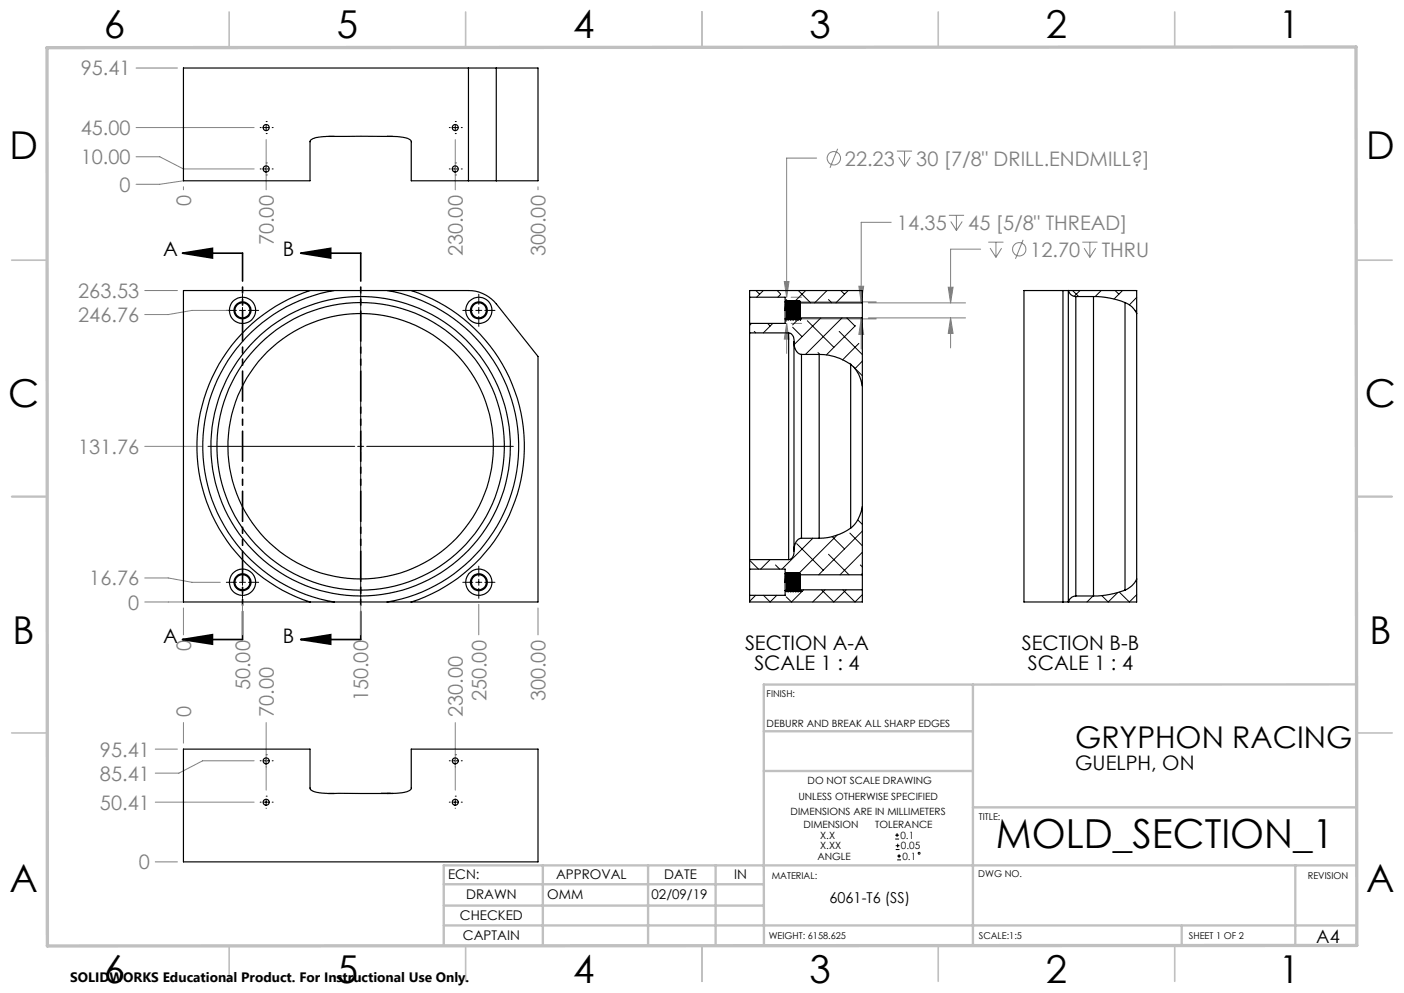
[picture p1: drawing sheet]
<svg xmlns="http://www.w3.org/2000/svg" width="297mm" height="210mm" viewBox="0 0 297 210" stroke-linecap="round" stroke-linejoin="round" font-family="sans-serif">
<g fill="none" stroke="#808080" stroke-width=".21">
<path d="M28.8 14.4h8.7M28.8 33.2h5l5 2.5h15M28.8 27h25M38.8 39.5v.6M38.8 38.2l-5 .8h-5M56.3 29.5v10.6M96.3 29.5v10.6M113.8 39.5v.6M172.8 33.4h-6.4v29.5M177.2 31.5l-1.6 4M189.7 32h3.2M190.1 33.3l1.2 1.9"/>
<path d="M191.3 32v3.2M192.5 33.3l-1.2 1.9M165.9 59.5h1l-.5 3.4zM188.5 47h-6.3v16.8M200.7 45.5h3.2M201.1 46.8l1.2 1.9M202.3 45.5v3.2M203.6 46.8l-1.3 1.9M207.4 52.7h-6.3v11.4M209.1 51.2h3.2M209.4 52.5l1.3 1.9M210.7 51.2v3.2"/>
<path d="M211.9 52.5l-1.2 1.9M216.4 50.7l-1.6 4M229 51.2h3.2M229.3 52.5l1.2 1.9M230.5 51.2v3.2M231.8 52.5l-1.3 1.9M30.6 61.4h6.9M48.2 65.6h-7.6l-5 .9h-5M166.4 68.4v6.3M166.4 68.4l.5 3.3h-1zM167.4 62.9h2.2M167.4 68.4h2.2"/>
<path d="M167.4 63.8h17.9M167.4 67.4h17.9M181.7 60.5h1l-.5 3.3zM182.2 67.4v6.4M182.2 67.4l.5 3.3h-1zM183.7 64.1h20.6M183.7 67.2h20.6M200.6 60.7h1l-.5 3.4zM201.1 67.2v6.4M201.1 67.2l.5 3.3h-1zM30.6 94.4h12.1M30.6 127.3h8.2"/>
<path d="M30.6 122.2h5l5 .9h6M38.8 128.6v5.7M51.3 127.8v6.5M76.3 127.9v6.4M101.3 127.8v6.5M113.8 128.6v5.7M32.8 158.4h4.7M38.8 152.8v4.4M56.3 152.8v14.3M96.3 152.8v14.3M32.8 169.6h21M53.8 160.9h-10.9l-5 2.6h-5.1"/>
<path d="M32.8 182.3h4.7"/>
<circle cx="176.4" cy="33.5" r="1.42"/>
<circle cx="215.6" cy="52.7" r="1.42"/>
</g>
<g fill="none" stroke="#000" stroke-width=".21">
<path d="M55 35.7h.1M55 27h.1M55.7 35.7h1.2M55.7 27h1.2M56.3 34.5h.1M56.3 37h.1M56.3 25.7h.1M56.3 28.2h.1M56.3 26.3v1.3M56.3 35.1v1.3M57.6 35.7h.1M57.6 27h.1"/>
<path d="M95 35.7h.1M95 27h.1M95.7 35.7h1.2M95.7 27h1.2M96.3 34.5h.1M96.3 37h.1M96.3 25.7h.1M96.3 28.2h.1M96.3 26.3v1.3M96.3 35.1v1.3M97.6 35.7h.1M97.6 27h.1"/>
<path d="M47.9 65.6h2.1M50.7 65.6h1.2M51.3 62.2v2.2M51.3 65v1.3M51.3 66.9v2.1M52.6 65.6h2.1M76.3 62.1v31M97.9 65.6h2.1M100.6 65.6h1.3M101.3 62.2v2.2M101.3 65v1.3M101.3 66.9v2.1"/>
<path d="M102.6 65.6h2.1M44 94.4h31M75.7 94.4h1.2M76.3 93.8v1.2M76.3 95.7v31M77.6 94.4h31M51.3 119.7v2.2M101.3 119.7v2.2M47.9 123.1h2.1M50.7 123.1h1.2M51.3 122.5v1.3M51.3 124.4v2.1"/>
<path d="M52.6 123.1h2.1M97.9 123.1h2.1M100.6 123.1h1.3M101.3 122.5v1.3M101.3 124.4v2.1M102.6 123.1h2.1M56.3 159.6h.1M96.3 159.6h.1M55 160.9h.1M55 169.6h.1M55.7 160.9h1.2M55.7 169.6h1.2"/>
<path d="M56.3 168.4h.1M56.3 160.3v1.2M56.3 162.2h.1M56.3 169v1.3M56.3 170.9h.1M57.6 160.9h.1M57.6 169.6h.1M95 160.9h.1M95 169.6h.1M95.7 160.9h1.2M95.7 169.6h1.2M96.3 168.4h.1"/>
<path d="M96.3 160.3v1.2M96.3 162.2h.1M96.3 169v1.3M96.3 170.9h.1M97.6 160.9h.1M97.6 169.6h.1M189.4 177.4h.8M189.4 176.6h.8M189.5 179.7h.8M189.5 178.8h.8M189.8 176.2v.8M189.9 178.4v.8"/>
<path d="M189.8 181.8h.8M189.8 181h.8M190.2 180.6v.9"/>
<circle cx="194.4" cy="180.4" r=".2"/>
</g>
<path d="M38.6 53.5h12.7M38.6 53.5l6.3-1v2.1zM63.6 53.5h12.7M63.6 53.5l6.4-1v2.1zM38.6 135.2h12.7M38.6 135.2l6.3-1v2zM63.6 135.2h12.7M63.6 135.2l6.4-1v2z" fill="none" stroke="#000" stroke-width=".35"/>
<path d="M51.3 53.5v81.7M76.3 53.5v81.7" fill="none" stroke="#000" stroke-width=".35" stroke-dasharray="6.3 1.3 1.3 1.3 1.3 1.3" stroke-dashoffset=".4"/>
<g fill="none" stroke="#c0c0c0" stroke-width=".35">
<path d="M48.5 2.5v7.5M98.5 2.5v7.5M148.5 2.5v7.5M198.5 2.5v7.5M248.5 2.5v7.5M2.5 55h7.5M287 55h7.5M2.5 105h7.5M287 105h7.5M2.5 155h7.5M287 155h7.5M48.5 200v7.5"/>
<path d="M98.5 200v7.5M148.5 200v7.5M198.5 200v7.5M248.5 200v7.5"/>
</g>
<g fill="none" stroke="#c0c0c0" stroke-width=".5">
<path d="M161.6 154.6h44.2M205.8 144.8v55.2M287 144.7l-125.4 .1v55.2M161.6 163h44.2M205.8 170.7h81.2M93.9 195.7h193.1M93.9 191.5h67.7M93.9 187h67.7M114.8 183v17M137.1 183v17M151.4 183v17M250 195.8v4.2"/>
<path d="M274 183v16.9M287 183h-193.1v17"/>
</g>
<path d="M9.9 10.1l276.9-.2 .2 190-277 .2z" fill="none" stroke="#c0c0c0" stroke-width=".7"/>
<g fill="#000">
<path d="M38.6 53.5l6.3-1v2.1zM38.6 135.2l6.3-1v2z"/>
<path d="M63.6 53.5l6.4-1v2.1zM63.6 135.2l6.4-1v2z"/>
</g>
<path d="M165.9 59.5h1l-.5 3.4zM166.4 68.4l.5 3.3h-1zM200.6 60.7h1l-.5 3.4zM201.1 67.2l.5 3.3h-1zM181.7 60.5h1l-.5 3.3zM182.2 67.4l.5 3.3h-1z" fill="#808080"/>
<g fill="none" stroke="#000" stroke-width=".25">
<path d="M99.1 14.4h-60.3v23.8h26.8v-8.4l.5-.4 .9-.3 3.7-.3M99.1 14.4h5.9M99.1 14.4v23.8M105 14.4h8.8v23.8h-8.8M105 14.4v23.8M56.2 27.6h.1M56.2 36.3l.1 .1M69.5 28.8h1.2M70.7 28.8h11.2M81.9 28.8l2.2 .1a4.7 4.7 0 0 1 2.9 .9v8.4h12.1M81.9 28.8h1.1M96.2 27.6h.1"/>
<path d="M96.2 36.3l.1 .1M99.1 38.2h5.9M65.6 61.4a34.6 34.6 0 0 0-23.9 33 34.6 34.6 0 0 0 23.9 32.9M65.6 61.4h5.1M65.6 61.4h-26.8v65.9h26.8M70.7 61.4a33.4 33.4 0 0 0-27.8 33 33.4 33.4 0 0 0 27.8 32.9M70.7 61.4h11.2M81.9 61.4a33.4 33.4 0 0 1 27.8 33 33.4 33.4 0 0 1-27.8 32.9M81.9 61.4h5.1M87 61.4h12.1a7.6 7.6 0 0 1 5.9 2.9l8.8 11.1v51.9h-26.8M87 61.4a34.6 34.6 0 0 1 23.9 33 34.6 34.6 0 0 1-23.9 32.9M158.6 70.4v47.9"/>
<path d="M158.6 62.9v5.5M158.6 62.9v-1.5h23.8v2.7M158.6 62.9h7.5v.9M158.6 68.4v2M158.6 70.4h8.2M166.1 65.6v1.8M166.1 63.8v1.8M166.1 67.4h.2M166.1 63.8h.1M166.1 67.4v1h-7.5M166.2 63.8l-.1 1.8M166.3 63.6h.1"/>
<path d="M166.3 63.6l-.1 .2M166.3 63.6l.1 .2M166.3 67.4l.2 .2M166.3 63.6l-.1 2 .1-1.9M166.4 63.8l-.1 1.8h-.2M166.4 63.8h.1M166.5 63.8l-.2 3.6M166.6 67.4l-.1 .2M166.6 63.7l-.1 3.9M166.6 67.4h.1M166.7 63.6l.1 .2M166.7 63.6l-.2 .2"/>
<path d="M166.7 67.4l.1 .2M166.7 63.6l-.2 3.9M166.8 63.8l-.2 3.6M166.8 63.8h.1M166.8 70.4a1.59 1.59 0 0 1 1.2 2 2.26 2.26 0 0 0 1.5 2.6M166.8 67.6h.1M166.8 70.4v47.9M166.9 63.8l-.2 3.6M167 67.4l-.1 .2M167 63.7l-.2 3.9M167 67.4h.1M167 63.6l.1 .2"/>
<path d="M167 63.6l-.1 .2M167 67.4l.2 .2M167 63.6l-.1 3.9M167.1 63.8l-.1 3.6M167.1 63.8h.1M167.2 63.8l-.2 3.6M167.3 67.4l-.1 .2M167.3 63.7l-.1 3.9M167.3 67.4h.1M167.4 63.6h.1M167.4 63.6l-.2 .2M167.4 63.6l.1 .2"/>
<path d="M167.4 67.4l.1 .2M167.4 63.6l-.2 3.9M167.5 63.8l-.2 3.6M167.5 63.8h.1M167.6 63.8l-.2 3.6M167.7 67.4l-.2 .2M167.7 63.7l-.2 3.9M167.7 67.4h.1M167.7 63.6l.2 .2M167.7 63.6l-.1 .2M167.7 67.4l.2 .2M167.7 63.6l-.1 3.9"/>
<path d="M167.9 63.8l-.2 3.6M167.9 63.8h.1M167.9 67.6h.1M168 72.5v43.8M168 67.4l-.1 .2M168 63.7l-.1 3.9M168 67.4h.1M168.1 63.6l.1 .2M168.1 63.6l-.2 .2M168.1 67.4l.1 .2M168.1 63.6l-.2 3.9M168.2 63.8l-.2 3.6"/>
<path d="M168.2 63.8h.1M168.3 63.8l-.2 3.6M168.4 67.4l-.2 .2M168.4 63.7l-.2 3.9M168.4 67.4h.1M168.4 63.6h.1M168.4 63.6l-.1 .2M168.5 63.6l.1 .2M168.5 67.4l.1 .2M168.5 63.6l-.2 3.9M168.6 63.8l-.2 3.6M168.6 63.8h.1"/>
<path d="M168.6 63.8l-.1 3.6M168.7 67.4l-.1 .2M168.7 63.7l-.1 3.9M168.7 67.4h.1M168.8 63.6l.1 .2M168.8 63.6l-.2 .2M168.8 67.4l.1 .2M168.8 63.6l-.2 3.9M168.9 63.8l-.2 3.6M168.9 63.8h.1M168.9 67.6h.1M169 63.8l-.2 3.6"/>
<path d="M169.1 67.4l-.1 .2M169.1 63.7l-.2 3.9M169.1 67.4h.1M169.2 63.6l.1 .2M169.2 63.6l-.2 .2M169.2 67.4l.1 .2M169.2 63.6l-.2 3.9M169.3 63.8l-.2 3.6M169.3 65.6l-.1 1.8M169.3 64.1v3.1M169.3 67.4h.1l-.1 .2M169.3 64.1h13.1"/>
<path d="M169.3 63.8v.3M169.3 67.2v.2M169.3 67.2h13.1M169.3 67.6h.1M169.3 67.4v.2M169.5 75v38.8M169.5 75h3.8M173.3 75a11.4 11.4 0 0 1 6.7 2.1M173.3 75v38.8M180 77.1a7 7 0 0 1 2.4 4.5M180 77.1v34.6M182.4 64.1v3.1"/>
<path d="M182.4 67.2v14.4M224.9 61.4v65.9M224.9 61.4h15.6v4.9M224.9 61.4h-8.3v65.9h8.3M226 61.4v65.9M226 61.4a1.6 1.6 0 0 0 1.6 1.3M227.6 62.7v63.3M227.6 62.7h3.7M231.3 62.7v63.3M231.3 62.7a18.1 18.1 0 0 1 6.7 1.3M238 64v60.8M238 64a4.3 4.3 0 0 1 2.5 2.3"/>
<path d="M240.5 66.3v56.1M182.4 81.6v25.6M158.6 118.3v2.1M158.6 118.3h8.2M169.5 113.8l-.5 .2-.6 .6-.3 .6-.1 1.1a1.79 1.79 0 0 1-1.1 2h-.1M169.5 113.8h3.8M180 111.7a12 12 0 0 1-6.7 2.1M182.4 107.2a7 7 0 0 1-2.4 4.5M182.4 107.2v14.4M65.6 127.3h5.1M70.7 127.3h11.2M81.9 127.3h5.1"/>
<path d="M158.6 120.4v5.5M158.6 120.4h7.5v.9M166.1 123.1v1.8M166.1 121.3v1.8M166.1 124.9h.2M166.1 121.3h.1M166.1 124.9v1h-7.5M166.2 121.3l-.1 1.8M166.3 121.1h.1M166.3 121.1l-.1 .2M166.3 121.1l.1 .2M166.3 124.9l.2 .2"/>
<path d="M166.3 121.1l-.1 2 .1-1.9M166.4 121.3l-.1 1.8h-.2M166.4 121.3h.1M166.5 121.3l-.2 3.6M166.6 124.9l-.1 .2M166.6 121.2l-.1 3.9M166.6 124.9h.1M166.7 121.1h.1M166.7 121.1l-.2 .2M166.7 121.1l.1 .2M166.7 124.9l.1 .2M166.7 121.1l-.2 4"/>
<path d="M166.8 121.3l-.2 3.6M166.8 121.3h.1M166.8 125.1h.1M166.9 121.3l-.2 3.6M167 124.9l-.1 .2M167 121.2l-.2 3.9M167 124.9h.1M167 121.1l-.1 .2M167 121.1l.1 .2M167 124.9l.2 .2M167 121.1l-.1 4M167.1 121.3l-.1 3.6"/>
<path d="M167.1 121.3h.1M167.2 121.3l-.2 3.6M167.3 124.9l-.1 .2M167.3 121.2l-.1 3.9M167.3 124.9h.1M167.4 121.1h.1M167.4 121.1l-.2 .2M167.4 121.1l.1 .2M167.4 124.9l.1 .2M167.4 121.1l-.2 4M167.5 121.3l-.2 3.6M167.5 121.3h.1"/>
<path d="M167.6 121.3l-.2 3.6M167.7 124.9l-.2 .2M167.7 121.2l-.2 3.9M167.7 124.9h.1M167.7 121.1h.1M167.7 121.1l-.1 .2M167.7 121.1l.2 .2M167.7 124.9l.2 .2M167.7 121.1l-.1 4M167.9 121.3l-.2 3.6M167.9 121.3h.1M167.9 125.1h.1"/>
<path d="M168 124.9l-.1 .2M168 121.2l-.1 3.9M168 124.9h.1M168.1 121.1l.1 .2M168.1 121.1l-.2 .2M168.1 124.9l.1 .2M168.1 121.1l-.2 4M168.2 121.3l-.2 3.6M168.2 121.3h.1M168.3 121.3l-.2 3.6M168.4 124.9l-.2 .2M168.4 121.2l-.2 3.9"/>
<path d="M168.4 124.9h.1M168.4 121.1h.1M168.4 121.1l-.1 .2M168.5 121.1l.1 .2M168.5 124.9l.1 .2M168.5 121.1l-.2 4M168.6 121.3l-.2 3.6M168.6 121.3h.1M168.6 121.3l-.1 3.6M168.7 124.9l-.1 .2M168.7 121.2l-.1 3.9M168.7 124.9h.1"/>
<path d="M168.8 121.1h.1M168.8 121.1l-.2 .2M168.8 121.1l.1 .2M168.8 124.9l.1 .2M168.8 121.1l-.2 4M168.9 121.3l-.2 3.6M168.9 121.3h.1M168.9 125.1h.1M169 121.3l-.2 3.6M169.1 124.9l-.1 .2M169.1 121.2l-.2 3.9M169.1 124.9h.1"/>
<path d="M169.2 121.1l.1 .2M169.2 121.1l-.2 .2M169.2 124.9l.1 .2M169.2 121.1l-.2 4M169.3 121.3l-.2 3.6M169.3 123.1l-.1 1.8M169.3 121.6v3.1M169.3 124.9h.1l-.1 .2M169.3 121.3v.3M169.3 124.7v.2M169.3 124.7h13.1M169.3 121.6h13.1"/>
<path d="M169.3 125.1h.1M169.3 124.9v.2M182.4 121.6v3.1M182.4 124.7v2.6h-23.8v-1.4M227.6 126a1.71 1.71 0 0 0-1.6 1.3M227.6 126h3.7M238 124.8a19 19 0 0 1-6.7 1.2M240.5 122.4a4.5 4.5 0 0 1-2.5 2.4M240.5 122.4v4.9h-15.6M56.2 170.3h.1M56.2 161.5l.1 .1M69.5 167.8h1.2"/>
<path d="M70.7 167.8l-3.1-.1-1.3-.4-.6-.3-.1-8.6h-26.8v23.9h75v-23.9h-26.8v8.4l-.9 .6a13 13 0 0 1-4.2 .4M70.7 167.8h11.2M80.6 167.8h1.9M81.9 167.8h1.2M96.2 170.3h.1M96.2 161.5l.1 .1"/>
<circle cx="56.3" cy="27" r=".64"/>
<circle cx="56.3" cy="35.7" r=".64"/>
<circle cx="96.3" cy="27" r=".64"/>
<circle cx="96.3" cy="35.7" r=".64"/>
<circle cx="51.3" cy="65.6" r="1.78"/>
<circle cx="51.3" cy="65.6" r="1.6"/>
<circle cx="51.3" cy="65.6" r="2.77"/>
<circle cx="101.3" cy="65.6" r="1.79"/>
<circle cx="101.3" cy="65.6" r="1.59"/>
<circle cx="101.3" cy="65.6" r="2.77"/>
<circle cx="76.3" cy="94.4" r="30.4"/>
<circle cx="76.3" cy="94.4" r="28.1"/>
<circle cx="76.3" cy="94.4" r="31.7"/>
<circle cx="51.3" cy="123.1" r="1.79"/>
<circle cx="51.3" cy="123.1" r="1.59"/>
<circle cx="51.3" cy="123.1" r="2.78"/>
<circle cx="101.3" cy="123.1" r="1.8"/>
<circle cx="101.3" cy="123.1" r="2.78"/>
<circle cx="101.3" cy="123.1" r="1.58"/>
<circle cx="56.3" cy="160.9" r=".63"/>
<circle cx="56.3" cy="169.7" r=".63"/>
<circle cx="96.3" cy="160.9" r=".63"/>
<circle cx="96.3" cy="169.7" r=".63"/>
</g>
<g fill="none" stroke="#000" stroke-width=".21">
<path d="M159 68.4l-.4 .4M159.6 70.1l.3 .3M159.9 61.4l.8 .8M161.5 61.4l-1.4 1.5M162.4 68.4l.5 .6M163.5 68.4l-2 2M164.4 61.4l.7 .8M165.1 62.3l-.6 .6M166.1 67.6l.3 .3M166.3 63.4l.3 .3M166.8 63.8h.1M167.7 69.2l2 2"/>
<path d="M168.9 67.5l-1.2 1.2M168.9 61.4l2.6 2.7M170.4 61.4l-2.3 2.3M170.8 67.8l5.6 5.6M173 74.6l.4 .4M173.6 67.2l-5.6 5.7M174.9 61.4l-2.6 2.7M175.3 63.4l.7 .7M177.5 70.1l4.9 4.9M177.9 61.4l.7 .8M178.1 67.2l-7.7 7.8M179.1 67.2l1.8 1.8"/>
<path d="M179.4 61.4l-2.6 2.7M179.8 76.8l.2 .2M180.5 77.5l1.9 2M180.9 68.9l-6.1 6.2M181.7 72.6l-3.5 3.5M182.4 76.4l-1.5 1.6M226.9 61.4l1.3 1.3M228.5 61.4l-1.3 1.3M232.9 61.4l-1.2 1.3M235.9 61.4l.8 .8M237.5 61.4l-1.8 1.8M240.1 65.6l.4 .4"/>
<path d="M240.4 61.4l.1 .1M240.5 62.9l-1.6 1.6M182.4 80.9l-.1 .1M158.6 118.5l1.8 1.9M162.9 118.3l-2 2.1M164 119.5l.9 .9M167.3 118.2l.1 .1M168.5 115l5.7 5.6M171.9 113.8v.1M171.9 113.8l-6.5 6.6M175.3 117.2l4.3 4.4M176 113.4l2.6 2.7"/>
<path d="M177.1 113.2l-8.2 8.1M179.8 112.7l2.6 2.7M181.5 110l.9 .9M182 119.5l.4 .4M182.4 112.3l-9.2 9.3M182.4 107.8l-.2 .2M182.4 116.8l-4.7 4.8M159.8 125.9l-1.2 1.3M161.5 125.9l1.4 1.4 1.4-1.4M169.3 124.7l.4 .4M170 124.7l-2.6 2.6-1.1-1.1M173.8 124.7l2.6 2.6 2.6-2.6"/>
<path d="M174.5 124.7l-2.6 2.6M178.3 124.7l2.6 2.6 1.5-1.5M182.4 121.3l-.2 .3M231.2 126l-1.3 1.3M236.4 125.3l-2 2-1.3-1.3M236.8 125.2l2.1 2.1 1.6-1.5"/>
</g>
<text font-size="8.5" x="210.7" y="179.3">MOLD_SECTION_1</text>
<g font-size="8.1">
<text x="22" y="8">6</text>
<text x="71.2" y="8">5</text>
<text x="121.2" y="8">4</text>
<text x="171.3" y="8">3</text>
<text x="221.3" y="8">2</text>
<text x="270.5" y="8">1</text>
<text x="2" y="33.6">D</text>
<text x="289" y="33.6">D</text>
<text x="1.7" y="86.1">C</text>
<text x="288.7" y="86.1">C</text>
<text x="2.7" y="136.1">B</text>
<text x="289.7" y="136.1">B</text>
<text x="2" y="188.6">A</text>
<text x="289" y="188.6">A</text>
<text x="22" y="208">6</text>
<text x="71.2" y="208">5</text>
<text x="121.2" y="208">4</text>
<text x="171.3" y="208">3</text>
<text x="221.3" y="208">2</text>
<text x="270.5" y="208">1</text>
</g>
<text font-size="6.3" x="227.4" y="158.2">GRYPHON RACING</text>
<g font-size="4.2" fill="#808080">
<text x="17.1" y="16">95.41</text>
<text x="17.1" y="28.6">45.00</text>
<text x="17.1" y="34.7">10.00</text>
<text x="178.7" y="35">22.23</text>
<text x="193.8" y="35">30 [7/8&quot; DRILL.ENDMILL?]</text>
<text x="25.3" y="40.6">0</text>
<text x="40.4" y="43.7" transform="rotate(-90 40.4 43.7)">0</text>
<text x="57.9" y="51.9" transform="rotate(-90 57.9 51.9)">70.00</text>
<text x="189.7" y="48.6">14.35</text>
<text x="204.8" y="48.6">45 [5/8&quot; THREAD]</text>
<text x="97.9" y="54.2" transform="rotate(-90 97.9 54.2)">230.00</text>
<text x="115.4" y="54.2" transform="rotate(-90 115.4 54.2)">300.00</text>
<text x="218" y="54.3">12.70</text>
<text x="233" y="54.3">THRU</text>
<text x="16.5" y="63">263.53</text>
<text x="16.5" y="68.1">246.76</text>
<text x="16.5" y="96">131.76</text>
<text x="18.9" y="123.8">16.76</text>
<text x="27.1" y="128.9">0</text>
<text x="40.4" y="137.8" transform="rotate(-90 40.4 137.8)">0</text>
<text x="52.9" y="146" transform="rotate(-90 52.9 146)">50.00</text>
<text x="77.9" y="148.3" transform="rotate(-90 77.9 148.3)">150.00</text>
<text x="102.9" y="148.3" transform="rotate(-90 102.9 148.3)">250.00</text>
<text x="115.4" y="148.3" transform="rotate(-90 115.4 148.3)">300.00</text>
<text x="40.4" y="151.6" transform="rotate(-90 40.4 151.6)">0</text>
<text x="57.9" y="151.6" transform="rotate(-90 57.9 151.6)">70.00</text>
<text x="97.9" y="151.6" transform="rotate(-90 97.9 151.6)">230.00</text>
<text x="21.1" y="160">95.41</text>
<text x="21.1" y="165.1">85.41</text>
<text x="21.1" y="171.2">50.41</text>
<text x="29.4" y="183.8">0</text>
</g>
<g font-size="4.2">
<text x="34.5" y="54.2">A</text>
<text x="59.8" y="54.2">B</text>
<text x="34.5" y="135.9">A</text>
<text x="59.8" y="135.9">B</text>
<text x="157.6" y="137.4">SECTION A-A</text>
<text x="216.1" y="137.4">SECTION B-B</text>
<text x="159.6" y="141.6">SCALE 1 : 4</text>
<text x="217.4" y="141.6">SCALE 1 : 4</text>
<text x="227.4" y="162.8">GUELPH, ON</text>
</g>
<text font-size="3.9" x="278.4" y="199.3">A4</text>
<text font-size="3.2" x="175.5" y="190.9">6061-T6 (SS)</text>
<text font-size="2.9" x="14.9" y="207.6">SOLIDWORKS Educational Product. For Instructional Use Only.</text>
<g font-size="2.8">
<text x="94.8" y="185.9">ECN:</text>
<text x="117.6" y="185.9">APPROVAL</text>
<text x="140.5" y="185.9">DATE</text>
<text x="155.3" y="185.9">IN</text>
<text x="98.6" y="190.2">DRAWN</text>
<text x="115.8" y="190.2">OMM</text>
<text x="137.8" y="190.2">02/09/19</text>
<text x="97.3" y="194.5">CHECKED</text>
<text x="97.9" y="198.9">CAPTAIN</text>
</g>
<g font-size="2.1">
<text x="162.2" y="153.7">DEBURR AND BREAK ALL SHARP EDGES</text>
<text x="170.8" y="165.8">DO NOT SCALE DRAWING</text>
<text x="167.2" y="172.4">DIMENSIONS ARE IN MILLIMETERS</text>
<text x="168.9" y="169.2">UNLESS OTHERWISE SPECIFIED</text>
<text x="170" y="175.2">DIMENSION</text>
<text x="173.5" y="179.6">X.XX</text>
<text x="173.5" y="177.4">X.X</text>
<text x="185.2" y="175.2">TOLERANCE</text>
<text x="190.5" y="177.4">0.1</text>
<text x="190.6" y="179.6">0.05</text>
<text x="172.9" y="181.8">ANGLE</text>
<text x="190.9" y="181.8">0.1</text>
</g>
<g font-size="2">
<text x="162.2" y="147.5">FINISH:</text>
<text x="207.1" y="173.3">TITLE:</text>
<text x="163.3" y="185.9">MATERIAL:</text>
<text x="207" y="185.5">DWG NO.</text>
<text x="276.7" y="185.9">REVISION</text>
<text x="162.6" y="198.5">WEIGHT: 6158.625</text>
<text x="207.1" y="198.6">SCALE:1:5</text>
<text x="251.5" y="198.6">SHEET 1 OF 2</text>
</g>
</svg>
